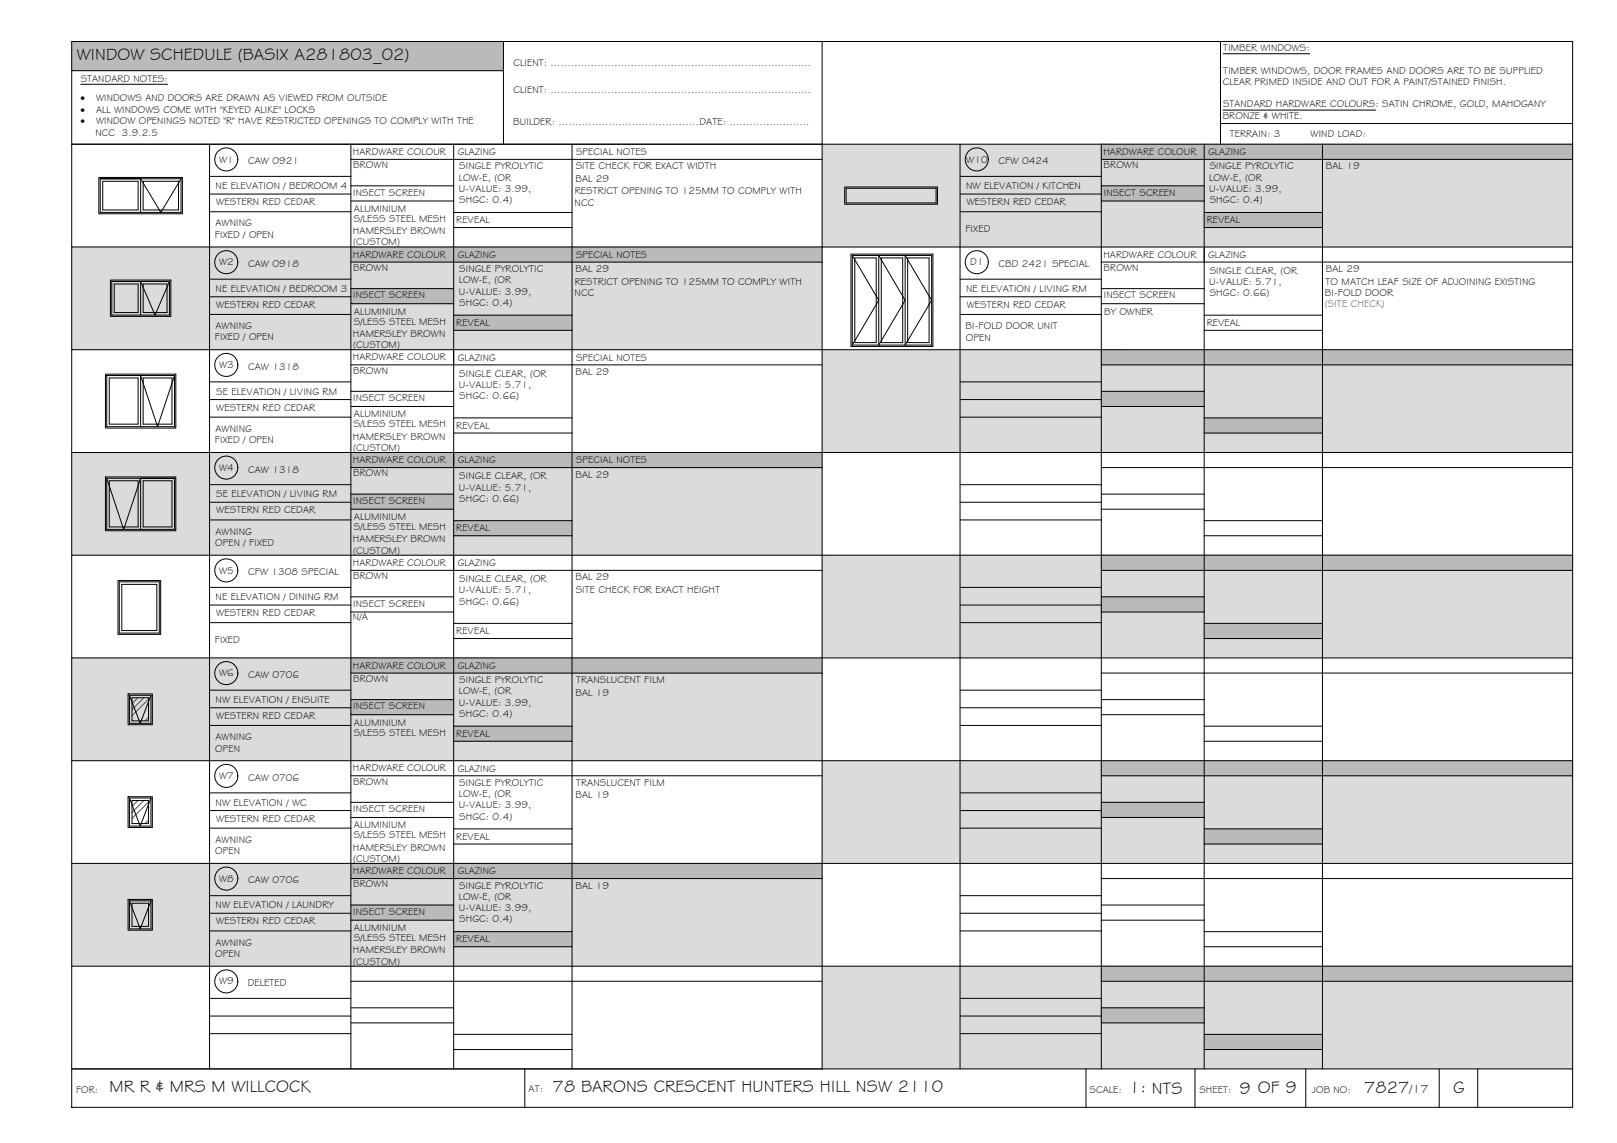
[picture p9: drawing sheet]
<svg xmlns="http://www.w3.org/2000/svg" width="420mm" height="297mm" viewBox="0 0 420 297" stroke-linecap="round" stroke-linejoin="round" font-family="sans-serif">
<!-- layer: WINDOW SCHEDULE HATCH -->
<g fill="#dbdbdb" stroke="#dbdbdb" stroke-width=".26">
<path d="M213.6 37.5l195 26.7v-26.7zM213.6 37.5l195 26.7h-195z"/>
<path d="M18.6 64.2l195 26.7v-26.7zM18.6 64.2l195 26.7h-195z"/>
<path d="M213.6 90.9l195 26.7v-26.7zM213.6 90.9l195 26.7h-195z"/>
<path d="M18.6 117.6l195 26.7v-26.7zM18.6 117.6l195 26.7h-195z"/>
<path d="M213.6 144.3l195 26.7v-26.7zM213.6 144.3l195 26.7h-195z"/>
<path d="M18.6 171l195 26.7v-26.7zM18.6 171l195 26.7h-195z"/>
<path d="M213.6 197.7l195 26.7v-26.7zM213.6 197.7l195 26.7h-195z"/>
<path d="M18.6 224.4l195 26.7v-26.7zM18.6 224.4l195 26.7h-195z"/>
<path d="M213.6 251.1l195 26.7v-26.7zM213.6 251.1l195 26.7h-195z"/>
</g>
<g fill="#bababa" stroke="#bababa" stroke-width=".26">
<path d="M18.6 10.8l112.2 7.6v-7.6zM18.6 10.8l112.2 7.6h-112.2z"/>
<path d="M286.2 37.5l122.4 3.9v-3.9zM286.2 37.5l122.4 3.9h-122.4z"/>
<path d="M286.2 48.3l26.7 3.9v-3.9zM286.2 48.3l26.7 3.9h-26.7z"/>
<path d="M312.9 55.2l30.7 3.9v-3.9zM312.9 55.2l30.7 3.9h-30.7z"/>
<path d="M91.2 64.2l122.4 3.9v-3.9zM91.2 64.2l122.4 3.9h-122.4z"/>
<path d="M91.2 75l26.7 3.9v-3.9zM91.2 75l26.7 3.9h-26.7z"/>
<path d="M117.9 81.9l30.7 3.9v-3.9zM117.9 81.9l30.7 3.9h-30.7z"/>
<path d="M286.2 90.9l122.4 3.9v-3.9zM286.2 90.9l122.4 3.9h-122.4z"/>
<path d="M286.2 101.7l26.7 3.9v-3.9zM286.2 101.7l26.7 3.9h-26.7z"/>
<path d="M312.9 108.6l30.7 3.9v-3.9zM312.9 108.6l30.7 3.9h-30.7z"/>
<path d="M91.2 117.6l122.4 3.9v-3.9zM91.2 117.6l122.4 3.9h-122.4z"/>
<path d="M91.2 128.4l26.7 3.9v-3.9zM91.2 128.4l26.7 3.9h-26.7z"/>
<path d="M117.9 135.3l30.7 3.9v-3.9zM117.9 135.3l30.7 3.9h-30.7z"/>
<path d="M286.2 144.3l122.4 3.9v-3.9zM286.2 144.3l122.4 3.9h-122.4z"/>
<path d="M286.2 155.1l26.7 3.9v-3.9zM286.2 155.1l26.7 3.9h-26.7z"/>
<path d="M312.9 162l30.7 3.9v-3.9zM312.9 162l30.7 3.9h-30.7z"/>
<path d="M91.2 171l122.4 3.9v-3.9zM91.2 171l122.4 3.9h-122.4z"/>
<path d="M91.2 181.8l26.7 3.9v-3.9zM91.2 181.8l26.7 3.9h-26.7z"/>
<path d="M117.9 188.7l30.7 3.9v-3.9zM117.9 188.7l30.7 3.9h-30.7z"/>
<path d="M286.2 197.7l122.4 3.9v-3.9zM286.2 197.7l122.4 3.9h-122.4z"/>
<path d="M286.2 208.5l26.7 3.9v-3.9zM286.2 208.5l26.7 3.9h-26.7z"/>
<path d="M312.9 215.4l30.7 3.9v-3.9zM312.9 215.4l30.7 3.9h-30.7z"/>
<path d="M91.2 224.4l122.4 3.9v-3.9zM91.2 224.4l122.4 3.9h-122.4z"/>
<path d="M91.2 235.2l26.7 3.9v-3.9zM91.2 235.2l26.7 3.9h-26.7z"/>
<path d="M117.9 242.1l30.7 3.9v-3.9zM117.9 242.1l30.7 3.9h-30.7z"/>
<path d="M286.2 251.1l122.4 3.9v-3.9zM286.2 251.1l122.4 3.9h-122.4z"/>
<path d="M286.2 261.9l26.7 3.9v-3.9zM286.2 261.9l26.7 3.9h-26.7z"/>
<path d="M312.9 268.8l30.7 3.9v-3.9zM312.9 268.8l30.7 3.9h-30.7z"/>
</g>
<!-- layer: BORDER -->
<g fill="none" stroke="#000" stroke-width=".26">
<path d="M18.6 10.8h390v277h-390zM18.6 18.4h112.2M130.8 10.8v26.7M317.1 10.8v26.7M408.6 10.8h-195v267M18.6 37.5h390M54.4 37.5v240.3M91.2 37.5v240.3M117.9 37.5v240.3M148.6 37.5v240.3M249.5 37.5v240.3M286.2 37.5v240.3"/>
<path d="M312.9 37.5v240.3M317.1 32.1h91.5M343.6 37.5v240.3M54.4 45.8h36.8M54.4 50.4h36.8M54.4 55h36.8M91.2 41.4h122.4M91.2 48.3h26.7M91.2 52.2h26.7M117.9 55.2h30.7M117.9 59.1h30.7M249.5 45.8h36.7"/>
<path d="M249.5 50.4h36.7M249.5 55h36.7M286.2 41.4h122.4M286.2 48.3h26.7M286.2 52.2h26.7M312.9 55.2h30.7M312.9 59.1h30.7M18.6 64.2h390M54.4 72.6h36.8M54.4 77.1h36.8M91.2 68.1h122.4M91.2 75h26.7"/>
<path d="M91.2 78.9h26.7M249.5 72.6h36.7M249.5 77.1h36.7M286.2 68.1h122.4M286.2 75h26.7M286.2 78.9h26.7M18.6 90.9h390M54.4 81.7h36.8M54.4 99.2h36.8M91.2 94.8h122.4M117.9 81.9h30.7M117.9 85.8h30.7"/>
<path d="M249.5 81.7h36.7M249.5 99.2h36.7M286.2 94.8h122.4M312.9 81.9h30.7M312.9 85.8h30.7M18.6 117.6h390M54.4 103.8h36.8M54.4 108.4h36.8M91.2 101.7h26.7M91.2 105.6h26.7M117.9 108.6h30.7M117.9 112.5h30.7"/>
<path d="M249.5 103.8h36.7M249.5 108.4h36.7M286.2 101.7h26.7M286.2 105.6h26.7M312.9 108.6h30.7M312.9 112.5h30.7M54.4 126h36.8M54.4 130.5h36.8M54.4 135.1h36.8M91.2 121.5h122.4M91.2 128.4h26.7M91.2 132.3h26.7"/>
<path d="M117.9 135.3h30.7M117.9 139.2h30.7M249.5 126h36.7M249.5 130.5h36.7M249.5 135.1h36.7M286.2 121.5h122.4M286.2 128.4h26.7M286.2 132.3h26.7M312.9 135.3h30.7M312.9 139.2h30.7M18.6 144.3h390M54.4 152.6h36.8"/>
<path d="M54.4 157.2h36.8M91.2 148.2h122.4M91.2 155.1h26.7M91.2 159h26.7M249.5 152.6h36.7M249.5 157.2h36.7M286.2 148.2h122.4M286.2 155.1h26.7M286.2 159h26.7M18.6 171h390M54.4 161.8h36.8M54.4 179.4h36.8"/>
<path d="M91.2 174.9h122.4M117.9 162h30.7M117.9 165.9h30.7M249.5 161.8h36.7M249.5 179.4h36.7M286.2 174.9h122.4M312.9 162h30.7M312.9 165.9h30.7M18.6 197.7h390M54.4 183.9h36.8M54.4 188.5h36.8M91.2 181.8h26.7"/>
<path d="M91.2 185.7h26.7M117.9 188.7h30.7M117.9 192.6h30.7M249.5 183.9h36.7M249.5 188.5h36.7M286.2 181.8h26.7M286.2 185.7h26.7M312.9 188.7h30.7M312.9 192.6h30.7M54.4 206.1h36.8M54.4 210.6h36.8M54.4 215.2h36.8"/>
<path d="M91.2 201.6h122.4M91.2 208.5h26.7M91.2 212.4h26.7M117.9 215.4h30.7M117.9 219.3h30.7M249.5 206.1h36.7M249.5 210.6h36.7M249.5 215.2h36.7M286.2 201.6h122.4M286.2 208.5h26.7M286.2 212.4h26.7M312.9 215.4h30.7"/>
<path d="M312.9 219.3h30.7M18.6 224.4h390M54.4 232.8h36.8M54.4 237.3h36.8M91.2 228.3h122.4M91.2 235.2h26.7M91.2 239.1h26.7M249.5 232.8h36.7M249.5 237.3h36.7M286.2 228.3h122.4M286.2 235.2h26.7M286.2 239.1h26.7"/>
<path d="M18.6 251.1h390M54.4 241.9h36.8M54.4 259.5h36.8M91.2 255h122.4M117.9 242.1h30.7M117.9 246h30.7M249.5 241.9h36.7M249.5 259.5h36.7M286.2 255h122.4M312.9 242.1h30.7M312.9 246h30.7M18.6 277.8h390"/>
<path d="M54.4 264h36.8M54.4 268.6h36.8M91.2 261.9h26.7M91.2 265.8h26.7M117.9 268.8h30.7M117.9 272.7h30.7M136.4 277.8v10M249.5 264h36.7M249.5 268.6h36.7M282.2 277.8v10M286.2 261.9h26.7M286.2 265.8h26.7"/>
<path d="M310.5 277.8v10M312.9 268.8h30.7M312.9 272.7h30.7M339.3 277.8v10M374 277.8v10M384 277.8v10"/>
</g>
<!-- layer: TEXT -->
<path d="M317.9 14h22.4M21 21.9h22.6M317.8 28.6h39.6M312.9 64.4v3.7M117.9 91.1v3.7M117.9 117.8v3.7M117.9 144.5v3.7" fill="none" stroke="#000" stroke-width=".26"/>
<!-- layer: WINDOWS -->
<g fill="none" stroke="#000" stroke-width=".26">
<path d="M26 46.5v8.7h21v-8.7M26.7 47.1h9.2v7.5h-9.2zM36.5 46.5h-10.5h21M36.5 46.5l5.3 8.7 5.2-8.7M36.5 46.5v8.7M37.2 47.1h9.2v7.5h-9.2zM219.8 48.9h23.4v3.8h-23.4zM29 73.1v8.8h15v-8.8M29.7 73.8h6.2v7.4h-6.2zM36.5 73.1h-7.5h15M36.5 73.1l3.8 8.8 3.7-8.8M36.5 73.1v8.8"/>
<path d="M37.2 73.8h6.2v7.4h-6.2zM221.5 66.4l6.8 11.6-6.8 11.7M221.5 66.4h20.6v23.3h-20.6M221.5 66.4v23.3M222.1 67h5.6v22h-5.6zM228.3 66.4l6.9 11.6-6.9 11.7zM229 67h5.6v22h-5.6zM235.2 66.4l6.9 11.6-6.9 11.7zM235.8 67h5.6v22h-5.6zM27.7 97.6v13.3h17.6v-13.3M28.4 98.2h7.5v12h-7.5zM36.5 97.6h-8.8h17.6"/>
<path d="M36.5 97.6l4.4 13.3 4.4-13.3M36.5 97.6v13.3M37.2 98.2h7.5v12h-7.5zM27.7 124.3h17.6h-8.8M27.7 124.3l4.4 13.3 4.4-13.3M27.7 124.3v13.3h17.6v-13.3M28.4 124.9h7.5v12h-7.5zM36.5 124.3v13.3M37.2 124.9h7.5v12h-7.5zM31 151.2h10.4v13.3h-10.4zM31.7 151.9h9.1v12h-9.1zM33.6 180.7l2.8 7.3 2.8-7.3"/>
<path d="M33.6 180.7h5.6M33.6 180.7v7.3h5.6v-7.3M34.3 181.3h4.3v6h-4.3zM33.6 207.4l2.8 7.3 2.8-7.3M33.6 207.4v7.3h5.6v-7.3M33.6 207.4h5.6M34.3 208h4.3v6h-4.3zM33.6 234.1l2.8 7.3 2.8-7.3M33.6 234.1v7.3h5.6v-7.3M33.6 234.1h5.6M34.3 234.7h4.3v6h-4.3z"/>
<circle cx="58.8" cy="41.4" r="3"/>
<circle cx="253.8" cy="41.4" r="3"/>
<circle cx="58.8" cy="68.1" r="3"/>
<circle cx="253.8" cy="68.1" r="3"/>
<circle cx="58.8" cy="94.8" r="3"/>
<circle cx="58.8" cy="121.5" r="3"/>
<circle cx="58.8" cy="148.2" r="3"/>
<circle cx="58.8" cy="174.9" r="3"/>
<circle cx="58.8" cy="201.6" r="3"/>
<circle cx="58.8" cy="228.3" r="3"/>
<circle cx="58.8" cy="255" r="3"/>
</g>
<!-- layer: HATCH -->
<path d="M35.8 181.3l-1.5 1.6M37.4 181.3l-3.1 3.1M38.6 186.4l-.9 .9M38.6 181.7l-4.3 4.3M35.8 208l-1.5 1.6M37.4 208l-3.1 3.2M38.6 213.1l-.9 .9M38.6 208.4l-4.3 4.3" fill="none" stroke="#545454" stroke-width=".26"/>
<!-- layer: NEWWORK -->
<path d="M25.7 46.1h21.7v9.5h-21.7zM219.5 48.6h24.1v4.5h-24.1zM28.7 72.8h15.7v9.4h-15.7zM221.1 66h21.3v24h-21.3zM27.4 97.2h18.3v14h-18.3zM27.4 123.9h18.3v14h-18.3zM30.7 150.9h11v14h-11zM33.3 180.3h6.3v8h-6.3zM33.3 207h6.3v8h-6.3zM33.3 233.7h6.3v8h-6.3z" fill="none" stroke="#000" stroke-width=".26"/>
<g font-size="4.5">
<text x="20" y="15.7">WINDOW SCHEDULE (BASIX A281803_02)</text>
<text x="28.4" y="283.9">MR R &amp; MRS M WILLCOCK</text>
<text x="143.6" y="283.8">78 BARONS CRESCENT HUNTERS HILL NSW 2110</text>
<text x="293.4" y="284.1">1: NTS</text>
<text x="322" y="284.4">9 OF 9</text>
<text x="354.4" y="284">7827</text>
<text x="377.6" y="284">G</text>
</g>
<text font-size="3.2" x="366.3" y="284">/17</text>
<g font-size="2.6">
<text x="133.4" y="17.1">CLIENT: ..............................................................................</text>
<text x="317.9" y="13.3">TIMBER WINDOWS:</text>
<text x="21" y="21.2">STANDARD NOTES:</text>
<text x="317.7" y="22">CLEAR PRIMED INSIDE AND OUT FOR A PAINT/STAINED FINISH.</text>
<text x="317.9" y="19.1">TIMBER WINDOWS, DOOR FRAMES AND DOORS ARE TO BE SUPPLIED</text>
<text x="20.9" y="26.2">·</text>
<text x="20.9" y="29.2">·</text>
<text x="25" y="29.2">ALL WINDOWS COME WITH &quot;KEYED ALIKE&quot; LOCKS</text>
<text x="25" y="26.2">WINDOWS AND DOORS ARE DRAWN AS VIEWED FROM OUTSIDE</text>
<text x="133.4" y="24.2">CLIENT: ..............................................................................</text>
<text x="317.8" y="27.9">STANDARD HARDWARE COLOURS: SATIN CHROME, GOLD, MAHOGANY</text>
<text x="20.9" y="32.3">·</text>
<text x="24.8" y="35.3">NCC 3.9.2.5</text>
<text x="25" y="32.3">WINDOW OPENINGS NOTED &quot;R&quot; HAVE RESTRICTED OPENINGS TO COMPLY WITH THE</text>
<text x="133.4" y="32.5">BUILDER: ..........................................DATE: ........................</text>
<text x="317.7" y="30.8">BRONZE &amp; WHITE.</text>
<text x="319.6" y="35.5">TERRAIN: 3</text>
<text x="340.6" y="35.5">WIND LOAD:</text>
<text x="91.7" y="40.3">HARDWARE COLOUR</text>
<text x="118.9" y="40.3">GLAZING</text>
<text x="149.7" y="40.3">SPECIAL NOTES</text>
<text x="286.7" y="40.3">HARDWARE COLOUR</text>
<text x="313.9" y="40.3">GLAZING</text>
<text x="56.9" y="42.2">W1</text>
<text x="64.5" y="42.7">CAW 0921</text>
<text x="91.8" y="43.7">BROWN</text>
<text x="119.2" y="46.9">LOW-E, (OR</text>
<text x="119.3" y="44">SINGLE PYROLYTIC</text>
<text x="149.5" y="47.3">BAL 29</text>
<text x="149.6" y="44">SITE CHECK FOR EXACT WIDTH</text>
<text x="251.1" y="42.2">W10</text>
<text x="259.5" y="42.7">CFW 0424</text>
<text x="286.8" y="43.7">BROWN</text>
<text x="314.2" y="46.9">LOW-E, (OR</text>
<text x="314.3" y="44">SINGLE PYROLYTIC</text>
<text x="344.5" y="44">BAL 19</text>
<text x="56" y="49.1">NE ELEVATION / BEDROOM 4</text>
<text x="56.2" y="53.3">WESTERN RED CEDAR</text>
<text x="91.8" y="50.8">INSECT SCREEN</text>
<text x="119.2" y="49.9">U-VALUE: 3.99,</text>
<text x="119.3" y="52.8">SHGC: 0.4)</text>
<text x="149.3" y="53.4">NCC</text>
<text x="149.3" y="50.5">RESTRICT OPENING TO 125MM TO COMPLY WITH</text>
<text x="251" y="49.1">NW ELEVATION / KITCHEN</text>
<text x="251.2" y="53.3">WESTERN RED CEDAR</text>
<text x="286.8" y="50.8">INSECT SCREEN</text>
<text x="314.2" y="49.9">U-VALUE: 3.99,</text>
<text x="314.3" y="52.8">SHGC: 0.4)</text>
<text x="56" y="58.8">AWNING</text>
<text x="92" y="55">ALUMINIUM</text>
<text x="92" y="57.7">S/LESS STEEL MESH</text>
<text x="118.6" y="58">REVEAL</text>
<text x="313.6" y="58">REVEAL</text>
<text x="55.8" y="61.8">FIXED / OPEN</text>
<text x="91.7" y="60.8">HAMERSLEY BROWN</text>
<text x="91.8" y="63.8">(CUSTOM)</text>
<text x="250.9" y="60.4">FIXED</text>
<text x="56.9" y="68.9">W2</text>
<text x="64.5" y="69.4">CAW 0918</text>
<text x="91.7" y="67">HARDWARE COLOUR</text>
<text x="91.8" y="70.4">BROWN</text>
<text x="118.9" y="67">GLAZING</text>
<text x="119.3" y="70.7">SINGLE PYROLYTIC</text>
<text x="149.5" y="70.7">BAL 29</text>
<text x="149.7" y="67">SPECIAL NOTES</text>
<text x="252.1" y="68.9">D1</text>
<text x="259.5" y="69.4">CBD 2421 SPECIAL</text>
<text x="286.7" y="66.9">HARDWARE COLOUR</text>
<text x="286.8" y="70.4">BROWN</text>
<text x="313.9" y="67">GLAZING</text>
<text x="314.3" y="71.2">SINGLE CLEAR, (OR</text>
<text x="344.5" y="70.7">BAL 29</text>
<text x="56" y="75.8">NE ELEVATION / BEDROOM 3</text>
<text x="91.8" y="77.5">INSECT SCREEN</text>
<text x="119.2" y="73.7">LOW-E, (OR</text>
<text x="119.2" y="76.6">U-VALUE: 3.99,</text>
<text x="149.3" y="76.9">NCC</text>
<text x="149.3" y="73.9">RESTRICT OPENING TO 125MM TO COMPLY WITH</text>
<text x="251" y="75.8">NE ELEVATION / LIVING RM</text>
<text x="286.8" y="77.5">INSECT SCREEN</text>
<text x="314.2" y="74.1">U-VALUE: 5.71,</text>
<text x="314.3" y="77">SHGC: 0.66)</text>
<text x="344.3" y="76.9">BI-FOLD DOOR</text>
<text x="344.4" y="74">TO MATCH LEAF SIZE OF ADJOINING EXISTING</text>
<text x="56.2" y="80">WESTERN RED CEDAR</text>
<text x="92" y="81.7">ALUMINIUM</text>
<text x="119.3" y="79.5">SHGC: 0.4)</text>
<text x="251.2" y="80">WESTERN RED CEDAR</text>
<text x="286.9" y="81.7">BY OWNER</text>
<text x="55.8" y="88.5">FIXED / OPEN</text>
<text x="56" y="85.5">AWNING</text>
<text x="91.7" y="87.5">HAMERSLEY BROWN</text>
<text x="92" y="84.4">S/LESS STEEL MESH</text>
<text x="118.6" y="84.7">REVEAL</text>
<text x="250.9" y="85.6">BI-FOLD DOOR UNIT</text>
<text x="250.9" y="88.6">OPEN</text>
<text x="313.6" y="84.7">REVEAL</text>
<text x="56.9" y="95.6">W3</text>
<text x="91.7" y="93.7">HARDWARE COLOUR</text>
<text x="91.8" y="90.5">(CUSTOM)</text>
<text x="118.9" y="93.7">GLAZING</text>
<text x="149.7" y="93.7">SPECIAL NOTES</text>
<text x="64.5" y="96.1">CAW 1318</text>
<text x="91.8" y="97.1">BROWN</text>
<text x="119.2" y="100.8">U-VALUE: 5.71,</text>
<text x="119.3" y="97.9">SINGLE CLEAR, (OR</text>
<text x="149.5" y="97.4">BAL 29</text>
<text x="56.2" y="102.5">SE ELEVATION / LIVING RM</text>
<text x="56.2" y="106.7">WESTERN RED CEDAR</text>
<text x="91.8" y="104.2">INSECT SCREEN</text>
<text x="119.3" y="103.7">SHGC: 0.66)</text>
<text x="56" y="112.2">AWNING</text>
<text x="92" y="108.4">ALUMINIUM</text>
<text x="92" y="111.1">S/LESS STEEL MESH</text>
<text x="118.6" y="111.4">REVEAL</text>
<text x="55.8" y="115.2">FIXED / OPEN</text>
<text x="91.7" y="114.2">HAMERSLEY BROWN</text>
<text x="91.8" y="117.2">(CUSTOM)</text>
<text x="56.9" y="122.3">W4</text>
<text x="64.5" y="122.8">CAW 1318</text>
<text x="91.7" y="120.4">HARDWARE COLOUR</text>
<text x="91.8" y="123.8">BROWN</text>
<text x="118.9" y="120.4">GLAZING</text>
<text x="119.3" y="124.6">SINGLE CLEAR, (OR</text>
<text x="149.5" y="124.1">BAL 29</text>
<text x="149.7" y="120.4">SPECIAL NOTES</text>
<text x="56.2" y="129.2">SE ELEVATION / LIVING RM</text>
<text x="91.8" y="131">INSECT SCREEN</text>
<text x="119.2" y="127.5">U-VALUE: 5.71,</text>
<text x="119.3" y="130.4">SHGC: 0.66)</text>
<text x="56.2" y="133.4">WESTERN RED CEDAR</text>
<text x="92" y="135.1">ALUMINIUM</text>
<text x="92" y="137.8">S/LESS STEEL MESH</text>
<text x="55.9" y="141.9">OPEN / FIXED</text>
<text x="56" y="138.9">AWNING</text>
<text x="91.7" y="140.9">HAMERSLEY BROWN</text>
<text x="91.8" y="143.9">(CUSTOM)</text>
<text x="118.6" y="138.1">REVEAL</text>
<text x="56.9" y="149">W5</text>
<text x="64.5" y="149.5">CFW 1308 SPECIAL</text>
<text x="91.7" y="147.1">HARDWARE COLOUR</text>
<text x="118.9" y="147.1">GLAZING</text>
<text x="56" y="155.9">NE ELEVATION / DINING RM</text>
<text x="91.8" y="150.5">BROWN</text>
<text x="119.2" y="154.2">U-VALUE: 5.71,</text>
<text x="119.3" y="151.3">SINGLE CLEAR, (OR</text>
<text x="149.5" y="150.8">BAL 29</text>
<text x="149.6" y="154.1">SITE CHECK FOR EXACT HEIGHT</text>
<text x="56.2" y="160.1">WESTERN RED CEDAR</text>
<text x="91.7" y="161.2">N/A</text>
<text x="91.8" y="157.6">INSECT SCREEN</text>
<text x="119.3" y="157.1">SHGC: 0.66)</text>
<text x="55.8" y="167.2">FIXED</text>
<text x="118.6" y="164.8">REVEAL</text>
<text x="91.7" y="173.8">HARDWARE COLOUR</text>
<text x="118.9" y="173.8">GLAZING</text>
<text x="56.9" y="175.7">W6</text>
<text x="64.5" y="176.2">CAW 0706</text>
<text x="91.8" y="177.2">BROWN</text>
<text x="119.3" y="177.5">SINGLE PYROLYTIC</text>
<text x="149.7" y="177.5">TRANSLUCENT FILM</text>
<text x="56" y="182.6">NW ELEVATION / ENSUITE</text>
<text x="91.8" y="184.3">INSECT SCREEN</text>
<text x="119.2" y="180.4">LOW-E, (OR</text>
<text x="119.2" y="183.4">U-VALUE: 3.99,</text>
<text x="149.5" y="180.8">BAL 19</text>
<text x="56.2" y="186.8">WESTERN RED CEDAR</text>
<text x="92" y="188.5">ALUMINIUM</text>
<text x="92" y="191.2">S/LESS STEEL MESH</text>
<text x="118.6" y="191.5">REVEAL</text>
<text x="119.3" y="186.3">SHGC: 0.4)</text>
<text x="55.9" y="195.3">OPEN</text>
<text x="56" y="192.4">AWNING</text>
<text x="56.9" y="202.4">W7</text>
<text x="64.5" y="202.9">CAW 0706</text>
<text x="91.7" y="200.5">HARDWARE COLOUR</text>
<text x="91.8" y="203.9">BROWN</text>
<text x="118.9" y="200.5">GLAZING</text>
<text x="56" y="209.3">NW ELEVATION / WC</text>
<text x="119.2" y="207.2">LOW-E, (OR</text>
<text x="119.3" y="204.2">SINGLE PYROLYTIC</text>
<text x="149.5" y="207.5">BAL 19</text>
<text x="149.7" y="204.2">TRANSLUCENT FILM</text>
<text x="56.2" y="213.5">WESTERN RED CEDAR</text>
<text x="91.8" y="211">INSECT SCREEN</text>
<text x="92" y="215.2">ALUMINIUM</text>
<text x="119.2" y="210.1">U-VALUE: 3.99,</text>
<text x="119.3" y="213">SHGC: 0.4)</text>
<text x="56" y="219.1">AWNING</text>
<text x="91.7" y="221">HAMERSLEY BROWN</text>
<text x="92" y="217.9">S/LESS STEEL MESH</text>
<text x="118.6" y="218.2">REVEAL</text>
<text x="55.9" y="222.1">OPEN</text>
<text x="91.7" y="227.2">HARDWARE COLOUR</text>
<text x="91.8" y="224">(CUSTOM)</text>
<text x="118.9" y="227.2">GLAZING</text>
<text x="56.9" y="229.1">W8</text>
<text x="64.5" y="229.6">CAW 0706</text>
<text x="91.8" y="230.6">BROWN</text>
<text x="119.2" y="233.8">LOW-E, (OR</text>
<text x="119.3" y="230.9">SINGLE PYROLYTIC</text>
<text x="149.5" y="230.9">BAL 19</text>
<text x="56" y="236">NW ELEVATION / LAUNDRY</text>
<text x="91.8" y="237.7">INSECT SCREEN</text>
<text x="119.2" y="236.8">U-VALUE: 3.99,</text>
<text x="119.3" y="239.7">SHGC: 0.4)</text>
<text x="56" y="245.8">AWNING</text>
<text x="56.2" y="240.2">WESTERN RED CEDAR</text>
<text x="92" y="241.9">ALUMINIUM</text>
<text x="92" y="244.6">S/LESS STEEL MESH</text>
<text x="118.6" y="244.9">REVEAL</text>
<text x="55.9" y="248.7">OPEN</text>
<text x="91.7" y="247.7">HAMERSLEY BROWN</text>
<text x="91.8" y="250.7">(CUSTOM)</text>
<text x="56.9" y="255.8">W9</text>
<text x="64.4" y="256.3">DELETED</text>
<text x="19.8" y="284">FOR:</text>
<text x="137.4" y="283.8">AT:</text>
<text x="283.1" y="284.1">SCALE:</text>
<text x="311.6" y="284.1">SHEET:</text>
<text x="340.9" y="284.1">JOB NO:</text>
</g>
<text font-size="2.6" fill="#f00" x="344.3" y="79.9">(SITE CHECK)</text>
</svg>
